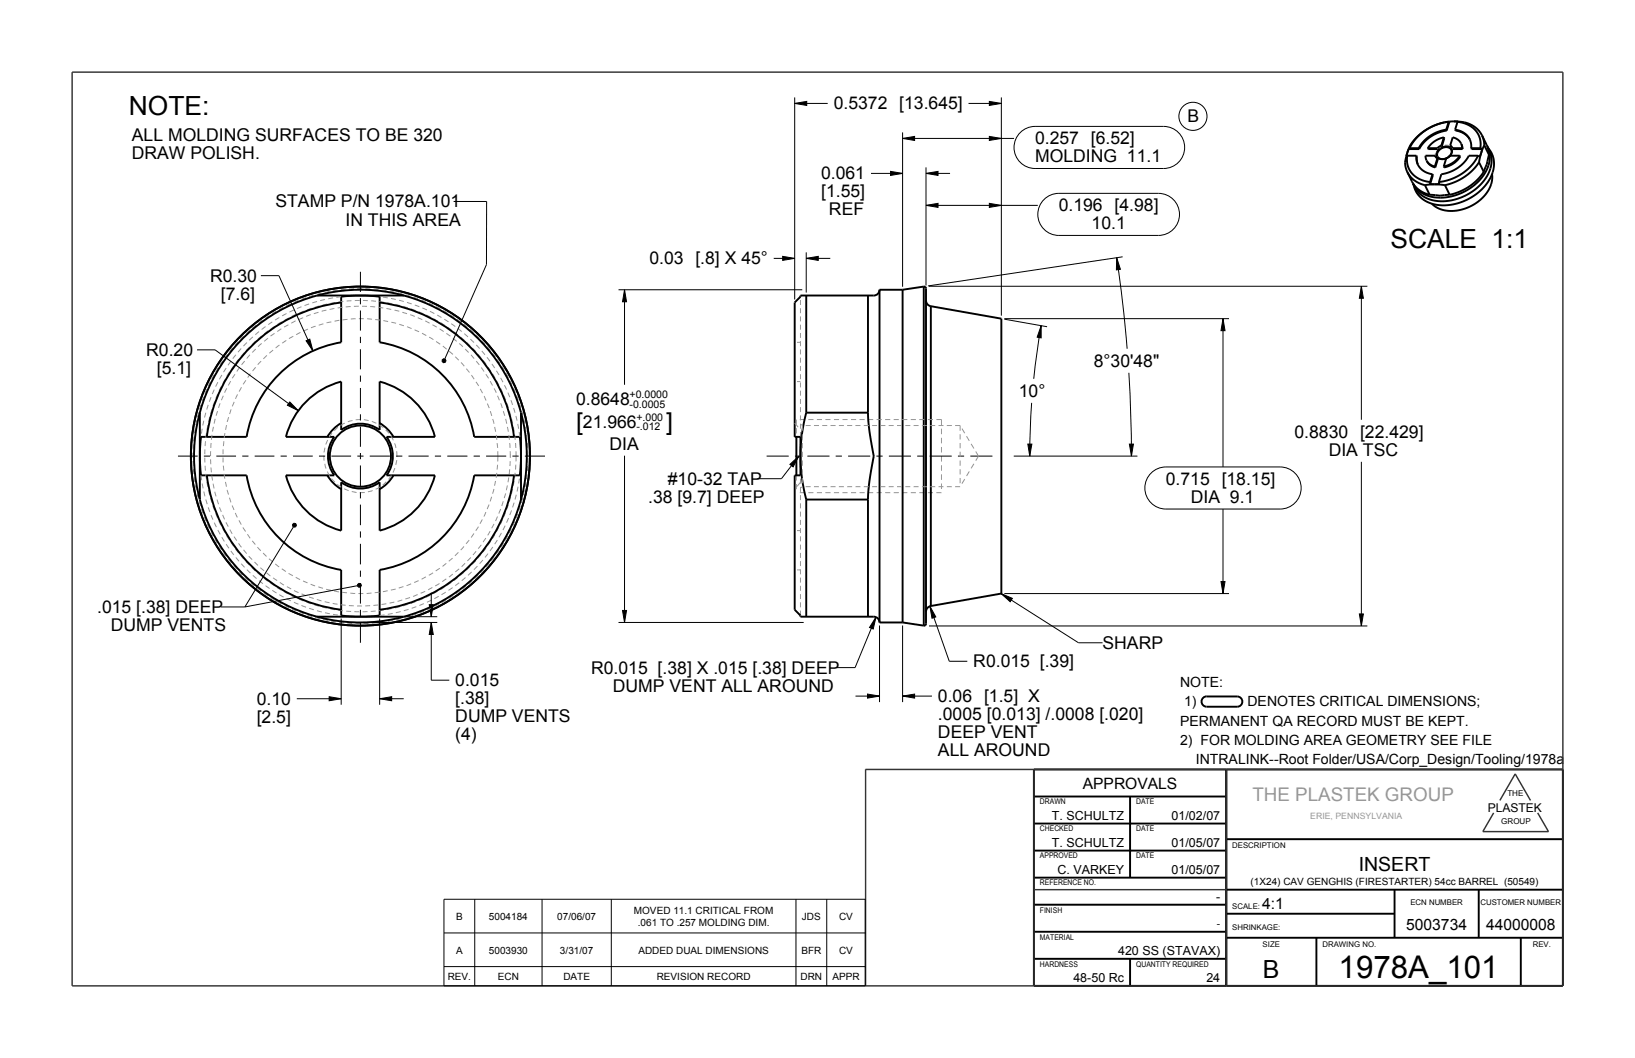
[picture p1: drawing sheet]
<svg xmlns="http://www.w3.org/2000/svg" width="432mm" height="279mm" viewBox="0 0 432 279" stroke-linecap="round" stroke-linejoin="round" font-family="sans-serif">
<path d="M19 19.1h393.7v241.2h-393.7zM273 203.2v57.1M323.8 203.2v57.1M394.5 214.7l-2.9 4.9h17.4l-2.9-4.9M396.1 211.4l4.1-7 4 7M412.7 203.2h-184.1v57.1M273.1 235h50.8" fill="none" stroke="#313131" stroke-width=".38"/>
<g fill="#000">
<path d="M209.9 27.3l3.2-.5v1zM238.4 36.6l3.1-.6v1.1zM261.3 36l3.2 .6-3.2 .5zM261.3 26.8l3.2 .5-3.2 .5zM235.2 45.3l3.2 .5-3.2 .5zM244.6 45.8l3.1-.5v1zM244.6 54.2l3.1-.5v1.1zM261.3 53.7l3.2 .5-3.2 .6zM164.9 76.5l.6 3.2h-1.1zM206.7 67.7l3.2 .5-3.2 .6zM212.9 68.2l3.2-.5v1.1zM294.9 68.1l1 3-1.1 .2z"/>
<path d="M359.5 75.6l.6 3.2h-1.1zM80.8 90l1-.4 .8 3.1zM116.8 95l.3-.3 .5 .1 .2 .5-.2 .4-.5 .1-.3-.3zM275 86v3.2l-1.1-.2zM323 84.2l.5 3.1h-1zM76.5 106.2l2.3 2.3-2.9-1.5zM77.3 138.5l.3-.3 .5 .1 .2 .4-.2 .4-.5 .1-.3-.3zM208.6 122.6l2.4-2.1-1.5 2.8zM271.4 117.3h1.1l-.5 3.2zM298.3 117.3h1l-.5 3.2zM94.4 154.3l.4-.2 .5 .1 .2 .4-.2 .4-.5 .1-.4-.3zM264.4 156.8l3 1.2-.6 .9z"/>
<path d="M322.5 153.6h1l-.5 3.2zM113.4 159.7h1l-.5 3.2zM113.9 164.4l.5 3.2h-1zM164.4 161.2h1.1l-.6 3.2zM231.3 163l-.7 3.1-1-.4zM245.6 160.1l1.5 2.8-1 .4zM359 162.1h1.1l-.6 3.2zM86.9 184l3.2 .5-3.2 .6zM100.3 184.5l3.1-.5v1.1zM229.1 183.3l3.2 .5-3.2 .6zM238.4 183.8l3.1-.5v1.1z"/>
</g>
<g fill="none" stroke="#000" stroke-width=".26">
<path d="M209.9 27.3l3.2-.5v1zM209.9 25.7v53.4M209.9 27.3h8.7M238.4 36.6l3.1-.6v1.1zM238.4 35v40.7M238.4 36.6h29.4M255.8 27.3h8.7M261.3 36l3.2 .6-3.2 .5zM261.3 26.8l3.2 .5-3.2 .5zM264.5 25.7v57.7M269.4 35a5.5 5.5 0 0 1 4-1.6h33.9a5.6 5.6 0 0 1 5.6 5.5 5.6 5.6 0 0 1-5.6 5.6h-33.9a5.6 5.6 0 0 1-5.2-3.4 5.6 5.6 0 0 1 1.2-6.1zM119.8 53.2h8.7v16.7l-11 24.9"/>
<path d="M230 45.8h8.4M235.2 45.3l3.2 .5-3.2 .5zM244.6 45.8l3.1-.5v1zM244.6 54.2l3.1-.5v1.1zM244.6 44.2v31.2M244.6 54.2h29.5M244.6 45.8h6.3M261.3 53.7l3.2 .5-3.2 .6zM275.7 52.7a5.5 5.5 0 0 1 3.9-1.6h26.3a5.6 5.6 0 0 1 5.6 5.5 5.6 5.6 0 0 1-5.6 5.6h-26.3a5.6 5.6 0 0 1-5.1-3.5 5.6 5.6 0 0 1 1.2-6zM68.9 72.8h4.8l8.9 19.9M163.3 76.5h48.6M164.9 76.5l.6 3.2h-1.1z"/>
<path d="M164.9 76.5v25.1M204.3 68.2h5.6M206.7 67.7l3.2 .5-3.2 .6zM212.9 68.2l3.2-.5v1.1zM212.9 66.6v10.6M212.9 68.2h6.4M245.3 75.6h115.8M294.9 68.1l1 3-1.1 .2zM294.9 68.1l1.7 12.8 1.1 11.2M296.5 67.8l-51.4 7.7M359.5 75.6l.6 3.2h-1.1zM359.5 75.6v35.2"/>
<path d="M52 92.4h4.8l22 16.1M80.8 90l1-.4 .8 3.1zM116.8 95l.3-.3 .5 .1 .2 .5-.2 .4-.5 .1-.3-.3zM265.2 84.3l11.3 2M265.3 84.2h59.3M275 86v3.2l-1.1-.2zM275 86l-2 14M298.1 98.5l.5 10.2 .2 11.8M323 84.2l.5 3.1h-1zM323 84.2v39.1M76.5 106.2l2.3 2.3-2.9-1.5zM271.4 117.3h1.1l-.5 3.2z"/>
<path d="M272.5 106.4l-.5 14.1M298.3 117.3h1l-.5 3.2zM77.3 138.5l.3-.3 .5 .1 .2 .4-.2 .4-.5 .1-.3-.3zM77.5 139.2l-12.8 21.1M164.9 120.3v44.1M208.6 122.6l2.4-2.1-1.5 2.8zM211 120.5l-4.6 5.9h-6.4M267.7 120.5h32.7M304 124.9a5.5 5.5 0 0 1 3.9-1.6h30.2a5.6 5.6 0 0 1 5.5 5.6 5.6 5.6 0 0 1-5.5 5.5h-30.2a5.6 5.6 0 0 1-5.1-3.4 5.6 5.6 0 0 1 1.2-6.1zM323 134.4v22.4M359.5 122v43.3M94.4 154.7l-29.7 5.6"/>
<path d="M94.4 154.3l.4-.2 .5 .1 .2 .4-.2 .4-.5 .1-.4-.3zM113.4 159.7h1l-.5 3.2zM113.9 156.5v6.4M264.4 156.8l3 1.2-.6 .9zM264.4 156.8l20.4 12.9h6.4M265.3 156.8h59.3M322.5 153.6h1l-.5 3.2zM58.3 160.3h6.4M90.1 163.3v22.8M96 164.4h19.5M100.3 163.3v22.8M107.5 162.9h8"/>
<path d="M113.9 164.4l.5 3.2h-1zM113.9 164.4v15.2h4.8M163.3 164.4h48.9M164.4 161.2h1.1l-.6 3.2zM231.3 163l-.7 3.1-1-.4zM231.3 163l-5.5 13.3h-4.7M232.3 165.2v20.2M238.4 165.2v20.2M245.3 165.3h115.8M245.6 160.1l1.5 2.8-1 .4zM245.6 160.1l5.1 14.5h4.8M359 162.1h1.1l-.6 3.2z"/>
<path d="M78.4 184.5h11.7M86.9 184l3.2 .5-3.2 .6zM100.3 184.5l3.1-.5v1.1zM100.3 184.5h6.3M225.9 183.8h6.4M229.1 183.3l3.2 .5-3.2 .6zM238.4 183.8l3.1-.5v1.1zM238.4 183.8h7.7M117.2 237.5h111.3v22.8h-111.3zM125.4 237.5v22.8M143.2 237.5v22.8M161.4 237.5v22.8"/>
<path d="M210.2 237.5v22.8M218.3 237.5v22.8M117.2 255.3h111.3M117.2 246.4h111.3"/>
<circle cx="315.1" cy="30.7" r="3.7"/>
</g>
<g fill="none" stroke="#000" stroke-width=".51">
<path d="M372 39.4l-.3 1M372 39.4h2.8M372.3 39.1l-.3 .3M372.3 39.1h2.4M374.7 39.1l.1 .3M377.1 39.1l.1 .3h2.9M377.1 39.1h2.5M379.6 39.1l.5 .3M380.1 39.4l-.7 1 .1 1-.5-.3M380.7 38.4v.6M380.7 38.4l-1.1 .7M381.3 36.3a6.6 6.6 0 0 0-4.2 2.8"/>
<path d="M381.3 36.3l-.6 2.1M381.3 36.3l.1 .2-.7 2.5M381.5 32.3l-2.9 1-2.7 1.5-2.1 2-1.5 2.3M381.5 32.3h.1M382 34.2a9.8 9.8 0 0 0-7.3 4.9M382 34.2l.1 .3M382.1 34.5a9.8 9.8 0 0 0-7.3 4.9M382.6 32.1a12.7 12.7 0 0 0-10.9 8.2v.1M382.6 32.2l-1.1 .1M382.6 32.2l-.6 2M382.8 32.1h-.2M382.8 32.1l-.2 .1"/>
<path d="M382.8 32.1l-.7 2.4M383 38.4v.6l-1.1-.3-1.2 .3M383 38.4l.6 .7M383 38.4l.7-2.1 1 .4 .8 .6 .5 .9 .1 .9M383.3 39.4l.1 1-.7 1 .3-.3M383.3 39.4h3M383.6 39.2l-.3 .2M383.6 39.1v.1M383.6 39.1h2.5M384.3 34.2l1.3 .4 1 .5 .9 .7 .6 1M384.3 34.2l.1 .3 2.3 .8 1.4 1.5M384.9 32.2l2.8 .7 1.1 .7 .9 .9 .7 1 .4 1.1 .2 1.2v1.3"/>
<path d="M384.9 32.2l-.6 2M385.1 32.1l-.2 .1M385.1 32.1h-2.3M385.1 32.1l1.9 .3 1.9 .8 1.5 1.1 1 1.5M386 38.1l.3 1.3M386.1 39.1l.2 .3M388.1 36.8l.4 1.1v1.2M388.5 39.1l.1 .3h2.8M388.5 39.1h2.5M391 39.1l.4 .3M391.4 35.8l1.4 3M391.4 35.8l.4 1.2 .2 1.4"/>
<path d="M391.4 39.4l-.2 1M392 38.4l-.8 2M392 38.4l1.2 2.5M392.8 38.5l.1 .3M392.8 38.8l.4 2.1M392.9 38.8l.6 1.2a8.1 8.1 0 0 1-2.5 8.8 13.4 13.4 0 0 1-14.4 3.5l-2.1-1.6-1.3-2.3M392.9 38.8l.4 1.3 .2 1.2a11.7 11.7 0 0 1-8.2 9.9 10.3 10.3 0 0 1-11-1.2l-1.1-1.6M393.1 39.2l.2 .2M393.3 39.4h.1M393.3 39.4l.1 .1a7.4 7.4 0 0 1-.9 9.2 13.9 13.9 0 0 1-15.2 4.8l-1.3-.7-1.1-.9-.8-1.2-.7-1.5M371.4 41.3l-.1 .5a5 5 0 0 0 .4 3.6M371.7 40.4l-.3 .9"/>
<path d="M371.7 41.1l-.3 .3M371.7 41.1l-.1 1.3 .2 1.2 .4 1.2 .7 1 .9 .8 1.1 .7 2.8 .8M371.7 41.1h2.4M371.7 45.4l1.5 3M371.7 45.4l.7 1.2 1.1 1 1.3 .8 1.5 .5M373.2 48.4l.1 .3a7 7 0 0 0 4.3 2.7M373.3 48.8l.1 .4M373.4 49.2h.1M374.1 41.1v1.3l.4 1.1M374.1 41.1l.4 2.4M374.5 43.5l.6 .9 .9 .7 1.1 .6 1.2 .3M376.3 48.9l1.3 2.5"/>
<path d="M376.9 42.6l.8 1 1.4 .6M377.6 51.4l2.7 .3 2.6-.3M377.7 48.1v.5M377.7 48.6l1.2 .1M378.3 46l.1 .2-.7 2.4M378.3 46l-.6 2.1M378.9 48.7l2.7 .2M378.9 48.7l-2.6 .2M378.9 44l.2 .2M379 41.1h-2.5l.1 1 .5 .8 .8 .7 1 .4M379 41.1l.6 .7M379.6 41.8l-.7 2.2"/>
<path d="M379.8 41.7l1 .3 1.4-.3-.3 .1M379.8 41.7l-.2 .1M379.8 41.7l-.7 2.5M380 48.1v.5l-1.1 .1M381.6 48.9l1.3 2.5M381.9 41.8l-.6 2.2M383 41.1l-1.1 .7M383 41.1h2.5M385.5 41.1a6.6 6.6 0 0 1-4.2 2.9M385.5 41.1l.1 .3a6.6 6.6 0 0 1-4.2 2.8l-.1-.2M390.3 41.1h-2.4a9.8 9.8 0 0 1-7.2 4.9l-.7 2.1M390.3 41.1a13.1 13.1 0 0 1-10.3 7"/>
<path d="M390.6 42.8a14.3 14.3 0 0 1-9 6.1M390.6 42.8l1.2 2.6M391.2 40.4l-.4 1-.5-.3M391.2 40.4l-.6 2.4M391.8 45.4a14.3 14.3 0 0 1-8.9 6M393.2 40.9l-.5 2.5-.9 2M394 46a8.5 8.5 0 0 1-4.8 8 9.5 9.5 0 0 1-10.7 .1l-.4-.3M83.8 78a43.9 43.9 0 0 1 53.8 31v22.9M90.1 78.3l5.1-.3 5.1 .3v12.1a30.5 30.5 0 0 1 24.9 25h12.1l.3 5.1-.3 5h-12.1a30.5 30.5 0 0 1-24.9 25v12.1l-5.1 .3-5.1-.3v-12.1a30.5 30.5 0 0 1-25-25h-12l-.3-5 .3-5.1h12a30.5 30.5 0 0 1 25-25zM90.1 79.9a40.9 40.9 0 0 0-35.5 35.5M100.3 79.9a40.9 40.9 0 0 1 35.5 35.5M106.7 78h-23a43.9 43.9 0 0 0-30.9 53.8"/>
<path d="M212.9 78v31M229.2 78v31M232.3 76.5a1.52 1.52 0 0 1-1.5 1.5h-19.4v.3l-1.5 1.6v35.5h1.5v10.1h-1.5v35.5l1.5 1.6v.3h19.4a1.52 1.52 0 0 1 1.5 1.5M232.3 76.5v87.9M232.3 76.5h6.1M238.4 76.5v87.9M244 75.7l.4 .1 .2 .4v88.5l-.2 .4-.4 .1M244 75.7v89.5M244 75.7l-5.6 .8M244.6 79.3a1.55 1.55 0 0 0 1.2 1.6M245.8 80.9l18.7 3.3v72.6l-18.7 3.2M245.8 80.9v79.1"/>
<path d="M52.8 109v22.9a43.9 43.9 0 0 0 53.8 31M80.3 106.6a20.3 20.3 0 0 1 9.8-5.8v12.7a8.6 8.6 0 0 1 10.2 0v-12.7a20.3 20.3 0 0 1 14.6 14.6h-12.8a8.6 8.6 0 0 1 0 10.1h12.8a20.3 20.3 0 0 1-14.6 14.6v-12.7a8.6 8.6 0 0 1-10.2 0v12.7a20.3 20.3 0 0 1-14.6-14.6h12.8a8.6 8.6 0 0 1 0-10.1h-12.8a20.3 20.3 0 0 1 4.8-8.8zM90.1 111.7l-1.8 1.4-1.8 2.3M100.3 111.7l2.3 1.9 1.3 1.8M137.6 109.1a43.9 43.9 0 0 1-30.9 53.8h-23M210.3 115.4v10.1M212.9 109a43.9 43.9 0 0 0 0 22.9M212.9 109h16.3M229.2 109a64 64 0 0 0 1.6 11.5 67.3 67.3 0 0 0-1.6 11.4M54.6 125.5a40.9 40.9 0 0 0 35.5 35.5M86.5 125.5l1.8 2.3 1.8 1.4M103.9 125.5l-1.3 1.8-2.3 1.9"/>
<path d="M135.8 125.5a40.9 40.9 0 0 1-35.5 35.5M212.9 131.9v31M212.9 131.9h16.3M229.2 131.9v31M232.3 164.4h6.1M238.4 164.4l5.6 .8M245.8 160a1.55 1.55 0 0 0-1.2 1.6M318.7 183.9a1.37 1.37 0 0 0-1.4 1.4 1.37 1.37 0 0 0 1.4 1.3h8a1.35 1.35 0 0 0 1.4-1.3 1.35 1.35 0 0 0-1.4-1.4h-8M273 203.2h139.7v57.1h-139.7zM273 217.5h50.8M273 210.3h50.8M298.4 210.3v21.5"/>
<path d="M323.8 203.2v57.1M273 238.9h50.8M273 231.8h50.8M273 224.6h50.8M323.8 234.9h88.9M323.8 221.6h88.9M368.3 234.9v12.7M390.5 234.9v12.7M273 253.2h50.8M273 246.1h50.8M298.4 253.2v7.1M323.8 247.6h88.9"/>
<path d="M323.8 241.3h44.5M347.7 247.6v12.7M401.6 247.6v12.7"/>
<circle cx="95.2" cy="120.5" r="44.8"/>
</g>
<g fill="none" stroke="#939393" stroke-width=".26">
<path d="M380.3 38.8h.1M380.3 38.8l-.7 .6M380.4 38.7h.1M380.7 38.6l-.4 .2M380.7 38.6h.1M381.7 38.3h-.1M381.7 38.3l1 .1M381.7 38.3h.1M382.7 38.4h.1M382.7 38.4l.3 .2M383 38.6h.1M383.5 39.1l.1 .2"/>
<path d="M383.6 39.3h.1M383.6 39.3v.2M383.6 39.9v.1M383.6 39.9l-.1 .5M383.6 39.9h.1M383.6 39.6h.1M383.6 39.6v.3M379 40.6l.1 .3M379.1 40.9h.1M379.1 40.9v.1M379.1 41h.1M379.1 41v.2"/>
<path d="M379.1 41.2h.1M380.1 42h.1M380.2 42h.1M380.4 42.1h.1M381.7 41.9h.1M382 41.8l-.9 .3-.8-.1M382.9 41.2l-.5 .4M383.4 40.6l-.2 .2M383.4 40.5v.1M383.5 40.4l-.1 .1M383.5 40.4h.1M83.7 79.6l-1.2 .4"/>
<path d="M83.8 78h.1M85.8 79.1l-1.2 .3M88 78.7l-1.3 .2M90.1 78.3l-1.3 .2M101.1 78.5l1.3 .2M103.3 78.8l1.2 .3M105.4 79.3l1.2 .3M107.5 79.9l1.2 .4M211.4 79.2v1.3M58.6 99l-.7 1.2M59.7 97.2l-.7 1.1M61 95.4l-.8 1.1"/>
<path d="M62.3 93.7l-.8 1M63.7 92l-.9 1M65.2 90.5l-.9 .9M66.8 89l-1 .9M68.4 87.6l-1 .8M70.1 86.2l-1 .8M71.9 85l-1.1 .7M73.8 83.9l-1.1 .6M75.7 82.8l-1.2 .6M77.6 81.9l-1.2 .5M79.6 81l-1.2 .5M81.7 80.3l-1.3 .4"/>
<path d="M109.5 80.5l1.3 .5M111.6 81.3l1.2 .6M113.5 82.2l1.2 .6M115.5 83.2l1.1 .7M117.4 84.3l1 .7M119.2 85.5l1 .7M120.9 86.8l1.1 .8M122.6 88.1l1 .9M124.2 89.6l1 .9M125.8 91.1l.9 .9M127.2 92.7l.9 1M128.6 94.4l.8 1"/>
<path d="M129.9 96.1l.7 1.1M131.1 97.9l.7 1.1M132.2 99.8l.6 1.1M210.5 90.4h.9M211.4 81.4v1.3M211.4 83.6v1.3M211.4 85.8v1.3M211.4 87.9v1.3M211.4 90.1v1.3M211.4 92.3v1.3M211.4 94.5v1.3M211.4 96.6v1.3"/>
<path d="M211.4 98.8v1.3M53.4 113.2l-.2 1.3M53.8 111.1l-.2 1.3M54.4 109l-.4 1.3M55 106.9l-.4 1.3M55.7 104.9l-.4 1.2M56.6 102.9l-.5 1.2M57.5 100.9l-.5 1.2M133.2 101.7l.6 1.2M134.1 103.7l.5 1.2M134.9 105.7l.5 1.2M135.6 107.7l.4 1.3"/>
<path d="M136.2 109.8l.3 1.3M136.7 111.9l.3 1.3M137.1 114.1l.2 1.3M137.6 109h.1M137.6 109.1h.1M209.9 111.7l.9 1.1M210.3 110.8v1.4M210.3 113.1v1.4M210.5 100.8h.9M211.2 110.8h1.4M211.4 101v1.3M211.4 103.2v1.3"/>
<path d="M211.4 105.4v1.3M211.4 107.5v1.3M211.4 109.7v1.3M211.4 111.9v1.3M211.4 114.1v1.3M213.5 110.8h1.3M215.7 110.8h1.4M218 110.8h1.3M220.2 110.8h1.4M222.5 110.8h1.3M224.8 110.8h1.3M227 110.8h1.4"/>
<path d="M229.3 110.8h1.3M231.5 110.8h1.4M233.8 110.8h1.3M236 110.8h1.4M238.3 110.8h1.3M240.5 110.8h1.4M242.8 110.8h1.3M245 110.8h1.4M247.3 110.8h1.3v1.4M248.6 113.2v1.5M248.6 115.6v1.5M248.6 118v1.5"/>
<path d="M52.8 131.8h.1M53.1 125.5l.2 1.3M53.4 127.7l.2 1.3M53.8 129.8l.3 1.3M54.4 131.9l.3 1.3M55 134l.4 1.2M55.7 136l.5 1.2M56.6 138l.5 1.2M57.5 140l.7 1.1M133.4 138.8l-.6 1.2M134.3 136.8l-.5 1.2M135.1 134.8l-.5 1.2"/>
<path d="M135.8 132.7l-.4 1.3M136.3 130.7l-.3 1.2M136.8 128.5l-.3 1.3M137.2 126.4l-.2 1.3M210.3 125.5v1.4M210.3 127.8v1.4M211.2 130.1h1.4M211.4 125.5h.1M211.4 126.4v1.3M211.4 128.6v1.3M211.4 130.8v1.3M211.4 132.9v1.3"/>
<path d="M211.4 135.1v1.3M211.4 137.3v1.3M211.4 139.5v1.3M211.4 127.4l-.9 1.1M213.5 130.1h1.3M215.7 130.1h1.4M218 130.1h1.3M220.2 130.1h1.4M222.5 130.1h1.3M224.8 130.1h1.3M227 130.1h1.4M229.3 130.1h1.3"/>
<path d="M231.5 130.1h1.4M233.8 130.1h1.3M236 130.1h1.4M238.3 130.1h1.3M240.5 130.1h1.4M242.8 130.1h1.3M245 130.1h1.4M247.3 130.1h1.3M248.6 120.5v1.4M248.6 122.9v1.4M248.6 125.3v1.4M248.6 127.7v1.4"/>
<path d="M248.6 130.1h.1M58.6 141.9l.7 1.1M59.7 143.7l.8 1.1M61 145.5l.8 1M62.3 147.2l.8 1M63.7 148.9l.9 .9M65.2 150.4l.9 .9M66.8 151.9l1 .9M68.4 153.3l1 .9M70.1 154.7l1.1 .7M71.9 155.9l1.1 .7M73.8 157.1l1.1 .6"/>
<path d="M75.7 158.1l1.1 .6M77.6 159l1.2 .6M79.6 159.9l1.2 .5M112 159.4l-1.2 .5M113.9 158.5l-1.1 .5M115.9 157.5l-1.2 .6M117.7 156.4l-1.1 .7M119.5 155.2l-1.1 .7M121.3 153.9l-1.1 .8M122.9 152.5l-.9 .8M124.6 151l-1 .9M126.1 149.5l-.9 .9"/>
<path d="M127.5 147.9l-.8 1M128.9 146.2l-.8 1M130.2 144.4l-.8 1.1M131.3 142.6l-.7 1.1M132.4 140.7l-.6 1.2M210.5 150.5h.9M210.5 140.1h.9M211.4 141.6v1.4M211.4 143.8v1.3M211.4 146v1.3M211.4 148.2v1.3M211.4 150.4v1.3"/>
<path d="M211.4 152.5v1.3M211.4 154.7v1.3M211.4 156.9v1.3M211.4 159.1v1.3M81.7 160.6l1.2 .4M83.7 161.3l1.3 .3M85.8 161.8l1.3 .3M88 162.2l1.2 .2M101.6 162.4l-1.3 .2M103.7 162l-1.3 .2M105.8 161.5l-1.3 .3M106.6 162.9h.1"/>
<path d="M107.9 160.9l-1.3 .4M109.9 160.2l-1.2 .4M211.4 161.2v1.4"/>
</g>
<path d="M104.8 120.5a9.7 9.7 0 0 0-14.1-8.6 9.7 9.7 0 0 0-1 16.5 9.7 9.7 0 0 0 15.1-6.7v-1.2M131.5 120.5a36.3 36.3 0 0 0-53.8-31.9 36.3 36.3 0 0 0-2.1 62.5 36.3 36.3 0 0 0 55.8-28.2l.1-2.4M134.8 120.5a39.6 39.6 0 0 0-58.6-34.7 39.6 39.6 0 0 0-2.3 68 39.6 39.6 0 0 0 60.8-30.6l.1-2.7M136.3 120.5a41.1 41.1 0 0 0-60.9-36.1 41.1 41.1 0 0 0-2.4 70.7 41.1 41.1 0 0 0 63.2-31.8l.1-2.8M139.4 120.5a44.3 44.3 0 0 0-65.5-38.8 44.3 44.3 0 0 0-2.6 76.1 44.3 44.3 0 0 0 68-34.3l.1-3" fill="none" stroke="#939393" stroke-width=".26" stroke-dasharray="1.3 .9" stroke-linecap="butt"/>
<!-- layer: 05___PRT_ALL_AXES -->
<g fill="none" stroke="#000" stroke-width=".26">
<path d="M95.2 71.8v5.3M95.2 78.7v1.7M95.2 82v5.3M95.2 89v1.6M95.2 92.2v5.3M95.2 99.2v1.6M95.2 102.5v5.3M95.2 109.4v1.6M95.2 112.7v5.3M95.2 119.6v1.7M47 120.5h5.2M53.8 120.5h1.7"/>
<path d="M57.1 120.5h5.2M64 120.5h1.6M67.3 120.5h5.2M74.1 120.5h1.6M77.4 120.5h5.2M84.2 120.5h1.7M87.5 120.5h5.2M94.4 120.5h1.6M95.2 122.9v5.4M95.2 130v1.6M95.2 133.3v5.4M97.6 120.5h5.4"/>
<path d="M104.6 120.5h1.6M107.9 120.5h5.3M114.8 120.5h1.7M118.1 120.5h5.3M125.1 120.5h1.6M128.4 120.5h5.3M135.3 120.5h1.7M138.6 120.5h5.3M202.5 120.5h5.8M209.9 120.5h1.7M213.2 120.5h5.9M220.7 120.5h1.6"/>
<path d="M224 120.5h5.8M231.5 120.5h1.6M234.7 120.5h5.9M242.2 120.5h1.7M245.5 120.5h5.8M253 120.5h1.6M256.3 120.5h5.8M95.2 140.3v1.7M95.2 143.6v5.4M95.2 150.7v1.6M95.2 154v5.4M95.2 161v1.7"/>
<path d="M95.2 164.3v5.4"/>
</g>
<g fill="none" stroke="#939393" stroke-width=".26">
<path d="M211.6 112.1l.3 .3v1.4M211.9 114.7v1.4M211.9 117v1.4M211.9 119.3v1.4M212.8 112.4h1.3M215 112.4h1.3M217.2 112.4h1.3M219.4 112.4h1.3M221.5 112.4h1.4M223.7 112.4h1.4M225.9 112.4h1.3M228.1 112.4h1.3"/>
<path d="M230.3 112.4h1.3M232.5 112.4h1.3M234.7 112.4h1.3M236.9 112.4h1.3M239.1 112.4h1.3M241.3 112.4h1.3M243.5 112.4h1.3M245.7 112.4h1.3M247.9 112.4h1.3M250.1 112.4h1.3M252.2 112.4h1.4v1.4M253.6 114.7v1.4"/>
<path d="M253.6 117v1.4M253.6 119.3v1.4M254.1 113.2l.7 1.2M255.3 115.2l.7 1.2M256.5 117.2l.7 1.2M257.7 119.2l.7 1.3-.7 1.2M211.9 121.6v1.4M211.9 123.9v1.4M211.9 126.2v1.4M211.9 128.5h.1M211.9 128.5l-.3 .3M212.8 128.5h1.3"/>
<path d="M215 128.5h1.3M217.2 128.5h1.3M219.4 128.5h1.3M221.5 128.5h1.4M223.7 128.5h1.4M225.9 128.5h1.3M228.1 128.5h1.3M230.3 128.5h1.3M232.5 128.5h1.3M234.7 128.5h1.3M236.9 128.5h1.3M239.1 128.5h1.3"/>
<path d="M241.3 128.5h1.3M243.5 128.5h1.3M245.7 128.5h1.3M247.9 128.5h1.3M250.1 128.5h1.3M252.2 128.5h1.4M253.6 121.6v1.4M253.6 123.9v1.4M253.6 126.2v1.4M253.6 128.5h.1M254.8 126.5l-.7 1.2M256 124.5l-.7 1.2"/>
<path d="M257.2 122.5l-.7 1.2"/>
</g>
<g fill="none" stroke="#000" stroke-width=".51">
<path d="M380.1 39.6l1.1-.6 1.2-.1 .8 .5 .1 .9-.3 .7-.7 .6-.9 .4h-.8l-.7-.4-.4-.6 .1-.7zM382 41.8h-.1"/>
<circle cx="95.2" cy="120.5" r="8.1"/>
</g>
<text font-size="8.3" x="353.5" y="258.4">1978A_101</text>
<g font-size="7">
<text x="34" y="30.4">NOTE:</text>
<text x="367.2" y="65.5">SCALE 1:1</text>
</g>
<text font-size="6.6" x="333.6" y="258.4">B</text>
<g font-size="6.5">
<text x="152.1" y="113.7">[</text>
<text x="175.9" y="113.7">]</text>
</g>
<text font-size="5.2" x="358.8" y="230.1">INSERT</text>
<text font-size="5" fill="#989898" x="330.7" y="211.6">THE PLASTEK GROUP</text>
<g font-size="4.6">
<text x="220.2" y="28.9">0.5372 [13.645]</text>
<text x="313.6" y="32.3">B</text>
<text x="34.8" y="37.2">ALL MOLDING SURFACES TO BE 320</text>
<text x="34.8" y="42">DRAW POLISH.</text>
<text x="273.4" y="38.1">0.257 [6.52]</text>
<text x="216.8" y="47.4">0.061</text>
<text x="273.4" y="42.9">MOLDING 11.1</text>
<text x="216.9" y="52.1">[1.55]</text>
<text x="72.8" y="54.8">STAMP P/N 1978A.101</text>
<text x="91.2" y="59.6">IN THIS AREA</text>
<text x="218.9" y="56.9">REF</text>
<text x="279.6" y="55.8">0.196 [4.98]</text>
<text x="288.3" y="60.6">10.1</text>
<text x="171.5" y="69.8">0.03 [.8] X 45°</text>
<text x="55.5" y="74.4">R0.30</text>
<text x="58.3" y="79.1">[7.6]</text>
<text x="38.6" y="94">R0.20</text>
<text x="41.5" y="98.7">[5.1]</text>
<text x="288.9" y="96.9">8°30'48&quot;</text>
<text x="152.1" y="107">0.8648</text>
<text x="269.1" y="104.8">10°</text>
<text x="153.9" y="113">21.966</text>
<text x="160.9" y="118.8">DIA</text>
<text x="341.9" y="115.6">0.8830 [22.429]</text>
<text x="350.9" y="120.4">DIA TSC</text>
<text x="176.4" y="128">#10-32 TAP</text>
<text x="307.9" y="128.1">0.715 [18.15]</text>
<text x="171.2" y="132.8">.38 [9.7] DEEP</text>
<text x="314.5" y="132.8">DIA 9.1</text>
<text x="25.7" y="161.9">.015 [.38] DEEP</text>
<text x="29.3" y="166.6">DUMP VENTS</text>
<text x="291.2" y="171.3">SHARP</text>
<text x="156.1" y="177.9">R0.015 [.38] X .015 [.38] DEEP</text>
<text x="257.1" y="176.2">R0.015 [.39]</text>
<text x="120.2" y="181.2">0.015</text>
<text x="120.2" y="186">[.38]</text>
<text x="161.9" y="182.7">DUMP VENT ALL AROUND</text>
<text x="247.7" y="185.4">0.06 [1.5] X</text>
<text x="67.8" y="186.1">0.10</text>
<text x="67.8" y="190.9">[2.5]</text>
<text x="120.2" y="190.7">DUMP VENTS</text>
<text x="247.7" y="190.2">.0005 [0.013] /.0008 [.020]</text>
<text x="120.2" y="195.5">(4)</text>
<text x="247.7" y="194.9">DEEP VENT</text>
<text x="247.7" y="199.7">ALL AROUND</text>
</g>
<g font-size="4.1">
<text x="285.9" y="208.4">APPROVALS</text>
<text x="333.4" y="240.1">4:1</text>
<text x="371.4" y="245.7">5003734</text>
<text x="392.5" y="245.7">44000008</text>
</g>
<g font-size="3.7">
<text x="311.7" y="181.4">NOTE:</text>
<text x="311.7" y="191.6">PERMANENT QA RECORD MUST BE KEPT.</text>
<text x="312.7" y="186.5">1)</text>
<text x="329.5" y="186.5">DENOTES CRITICAL DIMENSIONS;</text>
<text x="311.7" y="196.7">2) FOR MOLDING AREA GEOMETRY SEE FILE</text>
<text x="315.8" y="201.8">INTRALINK--Root Folder/USA/Corp_Design/Tooling/1978a</text>
</g>
<g font-size="3.3">
<text x="277.8" y="216.5">T. SCHULTZ</text>
<text x="309.4" y="216.5">01/02/07</text>
<text x="277.8" y="223.6">T. SCHULTZ</text>
<text x="309.4" y="223.6">01/05/07</text>
<text x="279.2" y="230.7">C. VARKEY</text>
<text x="309.4" y="230.7">01/05/07</text>
<text x="321.2" y="237.9">-</text>
<text x="295.3" y="252.2">420 SS (STAVAX)</text>
<text x="283.5" y="259.3">48-50 Rc</text>
<text x="318.6" y="259.3">24</text>
</g>
<text font-size="3.2" x="392.9" y="214.3">PLASTEK</text>
<g font-size="2.8">
<text x="166.3" y="105.1">+0.0000</text>
<text x="166.3" y="107.6">-0.0005</text>
<text x="168.1" y="111.1">+.000</text>
<text x="168.1" y="113.7">-.012</text>
</g>
<g font-size="2.6">
<text x="330.3" y="233.6">(1X24) CAV GENGHIS (FIRESTARTER) 54cc BARREL (50549)</text>
<text x="120.4" y="242.9">B</text>
<text x="129.1" y="242.9">5004184</text>
<text x="147.2" y="242.9">07/06/07</text>
<text x="167.4" y="241.4">MOVED 11.1 CRITICAL FROM</text>
<text x="168.4" y="244.5">.061 TO .257 MOLDING DIM.</text>
<text x="211.8" y="242.9">JDS</text>
<text x="221.6" y="242.9">CV</text>
<text x="321.4" y="244.8">-</text>
<text x="120.4" y="251.8">A</text>
<text x="129.1" y="251.8">5003930</text>
<text x="147.9" y="251.8">3/31/07</text>
<text x="168.6" y="251.8">ADDED DUAL DIMENSIONS</text>
<text x="211.6" y="251.8">BFR</text>
<text x="221.6" y="251.8">CV</text>
<text x="118.2" y="258.8">REV.</text>
<text x="131.5" y="258.8">ECN</text>
<text x="148.8" y="258.8">DATE</text>
<text x="173.4" y="258.8">REVISION RECORD</text>
<text x="211.4" y="258.8">DRN</text>
<text x="219.8" y="258.8">APPR</text>
</g>
<text font-size="2.3" fill="#989898" x="346" y="216.3">ERIE, PENNSYLVANIA</text>
<g font-size="2.1">
<text x="274.6" y="212.4">DRAWN</text>
<text x="300" y="212.4">DATE</text>
<text x="398.1" y="210.2">THE</text>
<text x="274.6" y="219.6">CHECKED</text>
<text x="300" y="219.6">DATE</text>
<text x="396.5" y="217.6">GROUP</text>
<text x="274.6" y="226.7">APPROVED</text>
<text x="300" y="226.7">DATE</text>
<text x="325.4" y="224">DESCRIPTION</text>
<text x="274.6" y="233.8">REFERENCE NO.</text>
<text x="372.5" y="238.9">ECN NUMBER</text>
<text x="391" y="238.9">CUSTOMER NUMBER</text>
<text x="274.6" y="241">FINISH</text>
<text x="325.4" y="245.7">SHRINKAGE:</text>
<text x="325.4" y="240.1">SCALE:</text>
<text x="274.6" y="248.1">MATERIAL</text>
<text x="333.5" y="250">SIZE</text>
<text x="349.2" y="250">DRAWING NO.</text>
<text x="404.8" y="250">REV.</text>
<text x="274.6" y="255.3">HARDNESS</text>
<text x="300" y="255.3">QUANTITY REQUIRED</text>
</g>
</svg>
